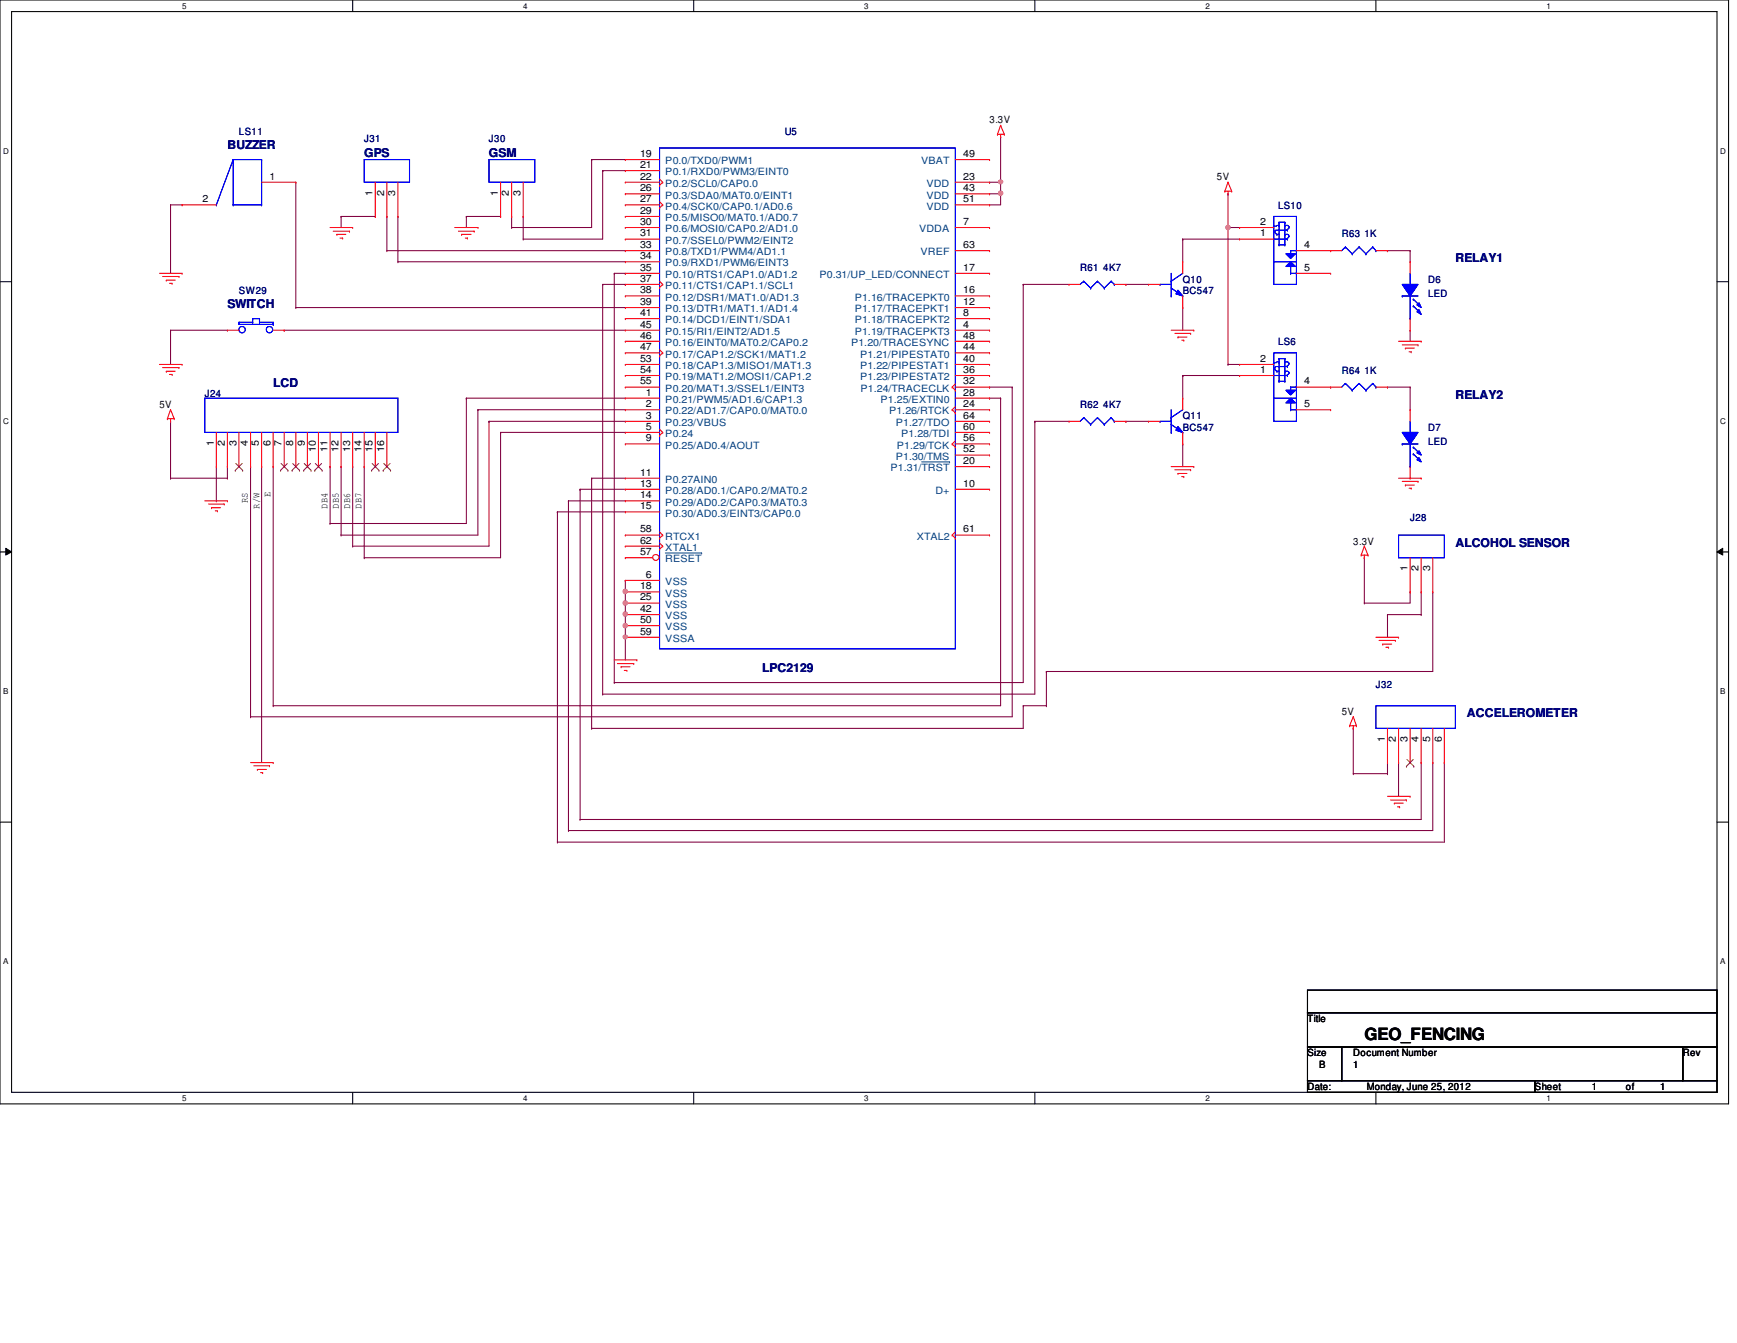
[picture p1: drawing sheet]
<svg xmlns="http://www.w3.org/2000/svg" width="279mm" height="216mm" viewBox="0 0 279 216" stroke-linecap="round" stroke-linejoin="round" font-family="sans-serif">
<path d="M0 0h278v177.5h-278zM1.9 1.9h274.3v173.7h-274.3z" fill="none" stroke="#000" stroke-width=".17"/>
<g fill="#fff">
<path d="M29.3 .3h.7v1.4h-.7z"/>
<path d="M29.3 175.9h.7v1.4h-.7z"/>
</g>
<path d="M56.7 0v1.9M56.7 175.6v1.9" fill="none" stroke="#000" stroke-width=".17"/>
<g fill="#fff">
<path d="M84.2 .3h.6v1.4h-.6z"/>
<path d="M84.2 175.9h.6v1.4h-.6z"/>
</g>
<path d="M111.6 0v1.9M111.6 175.6v1.9" fill="none" stroke="#000" stroke-width=".17"/>
<g fill="#fff">
<path d="M139 .3h.7v1.4h-.7z"/>
<path d="M139 175.9h.7v1.4h-.7z"/>
</g>
<path d="M166.5 0v1.9M166.5 175.6v1.9" fill="none" stroke="#000" stroke-width=".17"/>
<g fill="#fff">
<path d="M193.9 .3h.7v1.4h-.7z"/>
<path d="M193.9 175.9h.7v1.4h-.7z"/>
</g>
<path d="M221.3 0v1.9M221.3 175.6v1.9" fill="none" stroke="#000" stroke-width=".17"/>
<g fill="#fff">
<path d="M248.8 .3h.6v1.4h-.6z"/>
<path d="M248.8 175.9h.6v1.4h-.6z"/>
<path d="M.5 23.5h.9v1.5h-.9z"/>
<path d="M276.7 23.5h.9v1.5h-.9z"/>
<path d="M.5 67h.9v1.4h-.9z"/>
<path d="M276.7 67h.9v1.4h-.9z"/>
</g>
<path d="M0 45.3h1.9M276.2 45.3h1.8" fill="none" stroke="#000" stroke-width=".17"/>
<g fill="#fff">
<path d="M.5 110.4h.9v1.4h-.9z"/>
<path d="M276.7 110.4h.8v1.4h-.8z"/>
</g>
<path d="M0 88.7h1.9M276.2 88.7h1.8" fill="none" stroke="#000" stroke-width=".17"/>
<path d="M.9 88.1l1 .6-1 .5zM276.2 88.7l.9-.6v1.1z" fill="#000"/>
<path d="M.9 88.1l1 .6-1 .5zM276.2 88.7l.9-.6v1.1z" fill="none" stroke="#000" stroke-width=".16"/>
<g fill="#fff">
<path d="M.5 153.8h.8v1.5h-.8z"/>
<path d="M276.7 153.8h.8v1.5h-.8z"/>
</g>
<path d="M0 132.2h1.9M276.2 132.2h1.8" fill="none" stroke="#000" stroke-width=".17"/>
<g fill="none" stroke="#800040" stroke-width=".17">
<path d="M161 22h.1M161 22v7.3M190.2 38.4h.1M190.2 38.4v3.7M190.2 38.4h9.2M197.5 36.6h.1M197.5 31.2h.1M197.5 36.6h1.9M197.5 31.2v27.4M98.8 43.9h.1M98.8 43.9v65.8M164.6 45.7h.1"/>
<path d="M164.6 45.7v64h-65.8M181.1 45.7h.1M181.1 45.7h3.6M190.2 49.4h.1M190.2 49.4v3.7M197.5 58.6h.1M197.5 58.6h1.9M40.3 75h.1M40.3 75v40.2M42.1 75h.1M42.1 75v47.6M43.9 75h.1"/>
<path d="M43.9 75v38.5M53.1 75h.1M53.1 75v9.2M54.9 75h.1M54.9 75v11M56.7 75h.1M56.7 75v12.8M58.6 75h.1M58.6 75v14.7M80.5 69.5h.1M80.5 69.5v20.2M80.5 69.5h20.1"/>
<path d="M159.2 64h.1M159.2 64h1.8M161 64h.1M161 64v49.5h-117.1M166.5 67.7h.1M166.5 67.7v43.9h-69.6M181.1 67.7h.1M181.1 67.7h3.6M190.2 71.4h.1M190.2 60.4h.1M190.2 71.4v3.6M190.2 60.4h9.2"/>
<path d="M100.6 93.3h.1M100.6 93.3v1.9M40.3 115.2h.1M40.3 115.2h122.5M43.9 113.5h.1M96.9 111.6h.1M98.8 109.7h.1"/>
</g>
<circle cx="197.5" cy="36.6" r=".35" fill="#f0f"/>
<circle cx="197.5" cy="36.6" r=".35" fill="none" stroke="#f0f" stroke-width=".17"/>
<path d="M100.6 102.4h.1M100.6 102.4v3.7" fill="none" stroke="#800040" stroke-width=".17"/>
<circle cx="100.6" cy="102.4" r=".33" fill="#f0f"/>
<circle cx="100.6" cy="102.4" r=".33" fill="none" stroke="#f0f" stroke-width=".17"/>
<path d="M100.6 98.8h.1M100.6 98.8v1.8" fill="none" stroke="#800040" stroke-width=".17"/>
<circle cx="100.6" cy="98.7" r=".35" fill="#f0f"/>
<circle cx="100.6" cy="98.7" r=".35" fill="none" stroke="#f0f" stroke-width=".17"/>
<path d="M100.6 96.9h.1M100.6 96.9v1.9" fill="none" stroke="#800040" stroke-width=".17"/>
<circle cx="100.6" cy="96.9" r=".35" fill="#f0f"/>
<circle cx="100.6" cy="96.9" r=".35" fill="none" stroke="#f0f" stroke-width=".17"/>
<g fill="none" stroke="#800040" stroke-width=".17">
<path d="M75 64h.1M75 64h25.6M75 64v20.2h-21.9M76.9 65.9h.1M76.9 65.9v20.1M76.9 65.9h23.7M78.7 67.7h.1M78.7 67.7h21.9M78.7 67.7v20.1h-22M162.8 62.2h.1M162.8 62.2v53M53.1 84.2h.1"/>
<path d="M56.7 87.8h.1M89.7 82.3h.1M89.7 82.3h10.9M100.6 100.6h.1M100.6 100.6v1.8"/>
</g>
<circle cx="100.6" cy="100.6" r=".35" fill="#f0f"/>
<circle cx="100.6" cy="100.6" r=".35" fill="none" stroke="#f0f" stroke-width=".17"/>
<path d="M54.9 86h.1M54.9 86h22M89.7 82.3h.1M89.7 82.3v53.1M100.6 95.2h.1M100.6 95.2v1.7M89.7 135.4h.1M89.7 135.4h142.6" fill="none" stroke="#800040" stroke-width=".17"/>
<circle cx="100.6" cy="95.1" r=".35" fill="#f0f"/>
<circle cx="100.6" cy="95.1" r=".35" fill="none" stroke="#f0f" stroke-width=".17"/>
<path d="M159.2 32.9h.1M161 31.2h.1M161 31.2v1.7h-1.8" fill="none" stroke="#800040" stroke-width=".17"/>
<circle cx="160.9" cy="31.1" r=".35" fill="#f0f"/>
<circle cx="160.9" cy="31.1" r=".35" fill="none" stroke="#f0f" stroke-width=".17"/>
<path d="M159.2 29.3h.1M159.2 29.3h1.8" fill="none" stroke="#800040" stroke-width=".17"/>
<circle cx="161" cy="29.2" r=".33" fill="#f0f"/>
<circle cx="161" cy="29.2" r=".33" fill="none" stroke="#f0f" stroke-width=".17"/>
<g fill="none" stroke="#800040" stroke-width=".17">
<path d="M27.4 32.9h.1M27.4 32.9v11M27.4 32.9h1.9M47.6 29.3h.1M47.6 29.3v20.1M54.9 34.8h.1M54.9 34.8h5.5M54.9 34.8v1.8M60.4 34.8h.1M62.2 34.8h.1M62.2 34.8v5.5M64 34.8h.1"/>
<path d="M64 34.8v7.3M75 34.8h.1M75 34.8h5.5M75 34.8v1.8M80.5 34.8h.1M82.3 34.8h.1M82.3 36.6h.1M82.3 34.8v1.8M84.2 38.4h.1M84.2 34.8h.1M84.2 34.8v3.6M95.2 25.7h.1"/>
<path d="M95.2 25.7v10.9h-12.9M95.2 25.7h5.4M96.9 27.4h.1M96.9 27.4h3.7M96.9 27.4v11h-12.7M159.2 31.2h.1M161 29.3h.1M161 29.3v1.9h-1.8M27.4 53.1h.1M27.4 53.1h9.2M27.4 53.1v5.5M45.7 53.1h.1"/>
<path d="M45.7 53.1h54.9M47.6 49.4h.1M47.6 49.4h53M62.2 40.3h.1M62.2 40.3h38.4M64 42.1h.1M64 42.1h36.6M96.9 45.7h.1M96.9 45.7v65.9M96.9 45.7h3.7M98.8 43.9h1.8M100.6 43.9h.1"/>
<path d="M100.6 45.7h.1M164.6 45.7h.1M164.6 45.7h7.4M223.2 40.3h.1M223.2 40.3h3.6M226.8 40.3h.1M226.8 53.1h.1M226.8 40.3v1.8M226.8 53.1v1.8M27.4 76.9h.1M27.4 67.7h.1M27.4 76.9h9.2"/>
<path d="M27.4 67.7v9.2M34.8 75v5.5M36.6 76.9h.1M36.6 75v1.9M93.3 78.7h.1M93.3 78.7h7.3M93.3 78.7v53M95.2 76.9h.1M95.2 76.9h5.4M95.2 76.9v40.2M159.2 62.2h.1M159.2 62.2h3.6"/>
<path d="M166.5 67.7h.1M166.5 67.7h5.5M190.2 60.4h.1M190.2 60.4v3.6M223.2 62.2h.1M223.2 62.2h3.6M226.8 62.2h.1M226.8 62.2v3.7M34.8 80.5h.1M58.6 89.7h.1M58.6 89.7h21.9M91.4 80.5h.1"/>
<path d="M91.4 80.5h9.2M91.4 80.5v53M219.5 89.7h.1M219.5 96.9h.1M219.5 89.7v7.2M223.2 98.8h.1M223.2 98.8v3.6M223.2 98.8h5.4M226.8 95.2h.1M226.8 95.2v1.7h-7.3M228.6 95.2h.1M228.6 98.8h.1"/>
<path d="M228.6 95.2v3.6M230.5 95.2h.1M230.5 95.2v12.7h-62.2M95.2 117.1h.1M164.6 113.5h.1M164.6 113.5v3.6h-69.4M164.6 113.5h3.7M168.3 107.9h.1M168.3 113.5h.1M168.3 107.9v5.6M217.7 117.1h.1M217.7 117.1v7.3"/>
<path d="M91.4 133.5h.1M93.3 131.7h.1M217.7 124.4h.1M217.7 124.4h5.5M223.2 124.4h.1M223.2 122.6v1.8M225 122.6h.1M225 122.6v5.4M228.6 122.6h.1M228.6 122.6v9.1h-135.3M230.5 122.6h.1M230.5 122.6v10.9h-139.1"/>
<path d="M232.3 122.6h.1M232.3 122.6v12.8"/>
</g>
<g fill="none" stroke="#f00" stroke-width=".17">
<path d="M53.1 36.6h3.6M53.6 37.2h2.6M54.2 37.7h.1M54.2 37.7h1.4M54.7 38.3h.4M55.1 38.3h.1M56.2 37.2h.1M56.7 36.6h.1M73.2 36.6h3.7M73.7 37.2h2.6M74.3 37.7h.1M74.3 37.7h1.5"/>
<path d="M74.8 38.3h.4M75.2 38.3h.1M76.3 37.2h.1M76.9 36.6h.1M160.4 21.6h.1M160.4 21.6h1.1M161 22h.1M161 20.2h.1M161 21.6v.4M161 20.2l-.6 1.4M161 20.2l.5 1.4M161.5 21.6h.1"/>
<path d="M197 30.7h.1M197 30.7h1.1M197.5 31.2h.1M197.5 29.3h.1M197.5 30.7v.5M197.5 29.3l-.5 1.4M197.5 29.3l.6 1.4M198.1 30.7h.1M25.7 58.6h3.6M25.7 43.9h3.6M26.2 59.1h2.6M26.2 44.4h2.6"/>
<path d="M26.8 59.7h.1M26.8 45h.1M26.8 59.7h1.4M26.8 45h1.4M27.3 45.6h.4M27.7 45.6h.1M28.8 59.1h.1M28.8 44.4h.1M29.3 58.6h.1M29.3 43.9h.1M188.4 53.1h3.6M189 53.6h2.5"/>
<path d="M189.5 54.2h.1M189.5 54.2h1.4M190.1 54.7h.3M190.4 54.7h.1M191.5 53.6h.1M192 53.1h.1M225 54.9h3.6M225.6 55.5h2.5M226.1 56h.1M226.1 56h1.4M226.7 56.6h.3M227 56.6h.1"/>
<path d="M228.1 55.5h.1M228.6 54.9h.1M26.9 67.3h.1M26.9 67.3h1.1M27.3 60.2h.4M27.4 67.7h.1M27.4 65.9h.1M27.4 67.3v.4M27.4 65.9l-.5 1.4M27.4 65.9l.6 1.4M27.7 60.2h.1M28 67.3h.1"/>
<path d="M172 67.7h.1M172 67.7h1.7M179.2 67.7h1.9M181.1 67.7h.1M188.4 75h3.6M189 75.5h2.5M189.5 76.1h.1M189.5 76.1h1.4M190.1 76.6h.3M190.4 76.6h.1M191.5 75.5h.1M192 75h.1"/>
<path d="M225 76.9h3.6M225.6 77.4h2.5M226.1 78h.1M226.1 78h1.4M226.7 78.5h.3M227 78.5h.1M228.1 77.4h.1M228.6 76.9h.1M32.9 80.5h3.7M33.5 81h2.6M34 81.6h.1M34 81.6h1.5"/>
<path d="M34.6 82.1h.4M35 82.1h.1M36.1 81h.1M36.6 80.5h.1M218.9 89.2h.1M218.9 89.2h1.1M219.5 89.7h.1M219.5 87.8h.1M219.5 89.2v.5M219.5 87.8l-.6 1.4M219.5 87.8l.5 1.4M220 89.2h.1"/>
<path d="M98.8 106.1h3.6M99.3 106.7h2.6M99.9 107.2h.1M99.9 107.2h1.4M100.4 107.8h.4M100.8 107.8h.1M101.9 106.7h.1M102.4 106.1h.1M217.1 116.7h.1M217.1 116.7h1.1M217.7 117.1h.1M217.7 115.2h.1"/>
<path d="M217.7 116.7v.4M217.7 115.2l-.6 1.5M217.7 115.2l.5 1.5M218.2 116.7h.1M221.3 102.4h3.7M221.8 103h2.7M222.4 103.5h.1M222.4 103.5h1.5M222.9 104.1h.5M223.4 104.1h.1M224.5 103h.1M225 102.4h.1"/>
<path d="M40.3 122.6h3.6M40.8 123.1h2.5M41.4 123.7h.1M41.4 123.7h1.4M41.9 124.2h.3M42.2 124.2h.1M43.3 123.1h.1M43.9 122.6h.1M223.2 128h3.6M223.7 128.6h2.5M224.3 129.1h.1M224.3 129.1h1.4"/>
<path d="M224.8 129.7h.3M225.1 129.7h.1M226.2 128.6h.1M226.8 128h.1"/>
</g>
<path d="M210.3 159.2h65.9v3.6h-65.9zM210.3 162.8h65.9v5.5h-65.9zM210.3 168.3h5.5v5.4h-5.5zM210.3 173.7h36.6v1.9h-36.6zM215.8 168.3h54.9v5.4h-54.9zM246.9 173.7h29.3v1.9h-29.3zM270.7 168.3h5.5v5.4h-5.5z" fill="none" stroke="#000" stroke-width=".17"/>
<path d="M174.3 67.1h.1M174.3 67.1l-.6 .6M174.3 67.1l1.1 1.1M175.4 68.2h.1M176.5 67.1h.1M176.5 67.1l-1.1 1.1M176.5 67.1l1.1 1.1M177.6 68.2h.1M178.7 67.1h.1M178.7 67.1l-1.1 1.1M178.7 67.1l.5 .6M179.2 67.7h.1" fill="none" stroke="#00f" stroke-width=".17"/>
<path d="M206.8 62.7h1.6l-.8 .8z" fill="#00f"/>
<path d="M206.8 62.7h1.6l-.8 .8z" fill="none" stroke="#00f" stroke-width=".17"/>
<path d="M207.6 64l.8 .8h-1.6z" fill="#00f"/>
<g fill="none" stroke="#00f" stroke-width=".17">
<path d="M204.9 56.7h3.6v11h-3.6zM205.1 58.3l-.3 .2M205.3 58.9a.35 .35 0 0 0-.2 .4 .35 .35 0 0 0 .2 .3M205.4 59.7h.1M205.4 59.7h.3M205.4 58.9h1.7M205.5 58.2l-.3 .1M205.6 58.2h.1M205.7 57.7h.1M205.7 58.2h.1M205.7 57.7v3.6M205.7 57.7h1"/>
<path d="M206.7 57.7h.1M206.7 59.7h.1M206.7 58.2h.1M206.7 57.7v3.6M206.7 59.7h.4M206.7 58.2h.4M207 59.7l.3 .1a.34 .34 0 0 1-.3 .5M207 58.2l.3 .1a.43 .43 0 0 1-.3 .5M207.1 58.9h.1M204.9 64h3.6M204.9 60.4h2.2M205.7 61.3h.1"/>
<path d="M205.7 61.3h1M206.7 61.3h.1M207.1 60.4h.1M207.6 64l.8 .8h-1.6zM207.6 65.9h.1M207.6 62.2h.1M207.6 62.2v.5M207.6 64.8v1.1M207.6 65.9h.9M207.6 62.2h.9M208.5 64h.1M208.5 65.9h.1"/>
<path d="M208.5 62.2h.1"/>
</g>
<path d="M206.8 62.7h1.6l-.8 .8z" fill="#00f"/>
<path d="M206.8 62.7h1.6l-.8 .8z" fill="none" stroke="#00f" stroke-width=".17"/>
<path d="M207.6 64l.8 .8h-1.6z" fill="#00f"/>
<g fill="none" stroke="#00f" stroke-width=".17">
<path d="M204.9 56.7h3.6v11h-3.6zM205.1 58.3l-.3 .2M205.3 58.9a.35 .35 0 0 0-.2 .4 .35 .35 0 0 0 .2 .3M205.4 59.7h.1M205.4 59.7h.3M205.4 58.9h1.7M205.5 58.2l-.3 .1M205.6 58.2h.1M205.7 57.7h.1M205.7 58.2h.1M205.7 57.7v3.6M205.7 57.7h1"/>
<path d="M206.7 57.7h.1M206.7 59.7h.1M206.7 58.2h.1M206.7 57.7v3.6M206.7 59.7h.4M206.7 58.2h.4M207 59.7l.3 .1a.34 .34 0 0 1-.3 .5M207 58.2l.3 .1a.43 .43 0 0 1-.3 .5M207.1 58.9h.1M186.6 67.7h.1M186.6 67.7h1.8M188.4 67.1h.1"/>
<path d="M188.4 69.5h.1M188.4 68.2l1.8 1.3M188.4 65.9v3.6M190.2 69.5h.1M190.2 65.9l-1.8 1.2M204.9 64h3.6M204.9 60.4h2.2M205.7 61.3h.1M205.7 61.3h1M206.7 61.3h.1M207.1 60.4h.1M207.6 64l.8 .8h-1.6z"/>
<path d="M207.6 65.9h.1M207.6 62.2h.1M207.6 62.2v.5M207.6 64.8v1.1M207.6 65.9h.9M207.6 62.2h.9M208.5 64h.1M208.5 65.9h.1M208.5 62.2h.1"/>
</g>
<path d="M199.4 58.6h.1M199.4 58.6h5.5M199.4 60.4h.1M199.4 60.4h5.5M208.5 65.9h5.5M208.5 62.2h5.5M214 65.9h.1M214 62.2h.1" fill="none" stroke="#f00" stroke-width=".17"/>
<path d="M189.5 68.6l.7 .9-1.1-.3z" fill="#00f"/>
<path d="M186.6 67.7h.1M186.6 67.7h1.8M188.4 67.1h.1M188.4 69.5h.1M188.4 68.2l1.8 1.3M188.4 65.9v3.6M189.5 68.6l.7 .9-1.1-.3zM190.2 69.5h.1M190.2 65.9l-1.8 1.2" fill="none" stroke="#00f" stroke-width=".17"/>
<path d="M189.5 68.6l.7 .9-1.1-.3z" fill="#00f"/>
<g fill="none" stroke="#00f" stroke-width=".17">
<path d="M174.3 45.2h.1M174.3 45.2l-.6 .5M174.3 45.2l1.1 1.1M175.4 46.3h.1M176.5 45.2h.1M176.5 45.2l-1.1 1.1M176.5 45.2l1.1 1.1M177.6 46.3h.1M178.7 45.2h.1M178.7 45.2l-1.1 1.1M178.7 45.2l.5 .5M179.2 45.7h.1"/>
<path d="M186.6 45.7h.1M186.6 45.7h1.8M188.4 45.2h.1M188.4 47.6h.1M188.4 46.3l1.8 1.3M188.4 43.9v3.7M190.2 47.6h.1M190.2 43.9l-1.8 1.3M189.5 68.6l.7 .9-1.1-.3z"/>
</g>
<path d="M172 45.7h.1M172 45.7h1.7M179.2 45.7h1.9M181.1 45.7h.1M184.7 67.7h.1M184.7 67.7h1.9M190.2 64h.1M190.2 71.4h.1M190.2 64v1.9M190.2 69.5v1.9" fill="none" stroke="#f00" stroke-width=".17"/>
<path d="M189.5 46.7l.7 .9-1.1-.4z" fill="#00f"/>
<path d="M186.6 45.7h.1M186.6 45.7h1.8M188.4 45.2h.1M188.4 47.6h.1M188.4 46.3l1.8 1.3M188.4 43.9v3.7M189.5 46.7l.7 .9-1.1-.4zM190.2 47.6h.1M190.2 43.9l-1.8 1.3" fill="none" stroke="#00f" stroke-width=".17"/>
<path d="M189.5 46.7l.7 .9-1.1-.4z" fill="#00f"/>
<g fill="none" stroke="#00f" stroke-width=".17">
<path d="M78.7 25.7h7.3v3.6h-7.3zM216.4 39.7h.1M216.4 39.7l-.6 .6M216.4 39.7l1.1 1.1M218.6 39.7h.1M218.6 39.7l-1.1 1.1M218.6 39.7l1.1 1.1M220.8 39.7h.1M220.8 39.7l-1.1 1.1M220.8 39.7l.5 .6M189.5 46.7l.7 .9-1.1-.4zM217.5 40.8h.1"/>
<path d="M219.7 40.8h.1M221.3 40.3h.1M32.9 64h31.1v5.5h-31.1zM216.4 61.6h.1M216.4 61.6l-.6 .6M216.4 61.6l1.1 1.1M217.5 62.7h.1M218.6 61.6h.1M218.6 61.6l-1.1 1.1M218.6 61.6l1.1 1.1M219.7 62.7h.1M220.8 61.6h.1"/>
<path d="M220.8 61.6l-1.1 1.1M220.8 61.6l.5 .6M221.3 62.2h.1"/>
</g>
<g fill="none" stroke="#f00" stroke-width=".17">
<path d="M80.5 34.8h.1M80.5 29.3v5.5M82.3 34.8h.1M82.3 29.3v5.5M84.2 34.8h.1M84.2 29.3v5.5M184.7 45.7h.1M184.7 45.7h1.9M190.2 42.1h.1M190.2 49.4h.1M190.2 42.1v1.8M190.2 47.6v1.8"/>
<path d="M214 40.3h.1M214 40.3h1.8M221.3 40.3h1.9M223.2 40.3h.1M34.8 75h.1M34.8 69.5v5.5M36.6 75h.1M36.6 69.5v5.5M38.4 75h.1M38.4 69.5v5.5M40.3 75h.1M40.3 69.5v5.5"/>
<path d="M42.1 75h.1M42.1 69.5v5.5M43.9 75h.1M43.9 69.5v5.5M45.7 75h.1M45.7 69.5v5.5M47.6 75h.1M47.6 69.5v5.5M49.4 75h.1M49.4 69.5v5.5M51.2 75h.1M51.2 69.5v5.5"/>
<path d="M53.1 75h.1M53.1 69.5v5.5M54.9 75h.1M54.9 69.5v5.5M56.7 75h.1M56.7 69.5v5.5M58.6 75h.1M58.6 69.5v5.5M60.4 75h.1M60.4 69.5v5.5M62.2 75h.1M62.2 69.5v5.5"/>
<path d="M214 62.2h.1M214 62.2h1.8M221.3 62.2h1.9M223.2 62.2h.1"/>
</g>
<g fill="none" stroke="#804000" stroke-width=".16">
<path d="M37.8 75.6h.1M37.9 74.5l1.1 1.1M38.9 74.5l-1.1 1.1M39 75.6h.1M45.1 75.6h.1M45.2 74.5l1.1 1.1M46.2 74.5l-1.1 1.1M46.3 75.6h.1M47 75.6h.1M47.1 74.5l1.1 1.1M48.1 74.5l-1.1 1.1M48.2 75.6h.1"/>
<path d="M48.9 75.6h.1M48.9 74.5l1.1 1.1M50 74.5l-1.1 1.1M50 75.6h.1M50.6 75.6h.1M50.7 74.5l1.1 1.1M51.7 74.5l-1.1 1.1M51.8 75.6h.1M59.8 75.6h.1M59.9 74.5l1.1 1.1M60.9 74.5l-1.1 1.1M61 75.6h.1"/>
<path d="M61.6 75.6h.1M61.7 74.5l1.1 1.1M62.7 74.5l-1.1 1.1M62.8 75.6h.1"/>
</g>
<path d="M206.8 40.8h1.6l-.8 .8z" fill="#00f"/>
<path d="M206.8 40.8h1.6l-.8 .8z" fill="none" stroke="#00f" stroke-width=".17"/>
<path d="M207.6 42.1l.8 .7h-1.6z" fill="#00f"/>
<g fill="none" stroke="#00f" stroke-width=".17">
<path d="M204.9 34.8h3.6v10.9h-3.6zM204.9 38.4h2.2M205.1 36.3l-.3 .2M205.3 37l-.2 .1a.34 .34 0 0 0 .2 .5M205.4 37.7h.1M205.4 37.7h.3M205.4 37h1.7M205.5 36.2l-.3 .2M205.6 36.2h.1M205.7 35.7h.1M205.7 39.4h.1M205.7 36.2h.1"/>
<path d="M205.7 35.7v3.7M205.7 35.7h1M205.7 39.4h1M206.7 35.7h.1M206.7 39.4h.1M206.7 37.7h.1M206.7 36.2h.1M206.7 35.7v3.7M206.7 37.7h.4M206.7 36.2h.4M207 37.7l.3 .1a.43 .43 0 0 1-.3 .6M207 36.2a.34 .34 0 0 1 .4 .4 .34 .34 0 0 1-.4 .3"/>
<path d="M207.1 38.4h.1M207.1 37h.1M204.9 42.1h3.6M207.6 42.1l.8 .7h-1.6zM207.6 43.9h.1M207.6 40.3h.1M207.6 40.3v.5M207.6 42.8v1.1M207.6 43.9h.9M207.6 40.3h.9M208.5 42.1h.1M208.5 43.9h.1"/>
<path d="M208.5 40.3h.1"/>
</g>
<path d="M206.8 40.8h1.6l-.8 .8z" fill="#00f"/>
<path d="M206.8 40.8h1.6l-.8 .8z" fill="none" stroke="#00f" stroke-width=".17"/>
<path d="M207.6 42.1l.8 .7h-1.6z" fill="#00f"/>
<g fill="none" stroke="#00f" stroke-width=".17">
<path d="M204.9 34.8h3.6v10.9h-3.6zM204.9 38.4h2.2M205.1 36.3l-.3 .2M205.3 37l-.2 .1a.34 .34 0 0 0 .2 .5M205.4 37.7h.1M205.4 37.7h.3M205.4 37h1.7M205.5 36.2l-.3 .2M205.6 36.2h.1M205.7 35.7h.1M205.7 39.4h.1M205.7 36.2h.1"/>
<path d="M205.7 35.7v3.7M205.7 35.7h1M205.7 39.4h1M206.7 35.7h.1M206.7 39.4h.1M206.7 37.7h.1M206.7 36.2h.1M206.7 35.7v3.7M206.7 37.7h.4M206.7 36.2h.4M207 37.7l.3 .1a.43 .43 0 0 1-.3 .6M207 36.2a.34 .34 0 0 1 .4 .4 .34 .34 0 0 1-.4 .3"/>
<path d="M207.1 38.4h.1M207.1 37h.1M204.9 42.1h3.6M207.6 42.1l.8 .7h-1.6zM207.6 43.9h.1M207.6 40.3h.1M207.6 40.3v.5M207.6 42.8v1.1M207.6 43.9h.9M207.6 40.3h.9M208.5 42.1h.1M208.5 43.9h.1"/>
<path d="M208.5 40.3h.1M225.6 47.6h.1M225.6 47.6h2.5M226.8 45.7h.1M226.8 51.2h.1M226.8 43.9v1.8M226.8 47.6v3.6"/>
</g>
<path d="M199.4 38.4h.1M199.4 36.6h.1M199.4 38.4h5.5M199.4 36.6h5.5M208.5 43.9h5.5M208.5 40.3h5.5M214 43.9h.1M214 40.3h.1" fill="none" stroke="#f00" stroke-width=".17"/>
<path d="M225.6 45.7h2.5l-1.3 1.9z" fill-rule="evenodd" fill="#00f"/>
<path d="M225.6 45.7h2.5l-1.3 1.9z" fill="none" stroke="#00f" stroke-width=".17"/>
<path d="M227.9 50.1l.4-.3 .3 .7z" fill-rule="evenodd" fill="#00f"/>
<path d="M227.9 50.1l.4-.3 .3 .7z" fill="none" stroke="#00f" stroke-width=".17"/>
<path d="M228.3 48.7l.3 .7-.7-.4z" fill-rule="evenodd" fill="#00f"/>
<path d="M225.6 47.6h.1M225.6 47.6h2.5M226.8 45.7h.1M226.8 51.2h.1M226.8 43.9v1.8M226.8 47.6v3.6M227.3 48.1h.1M227.3 49.2h.1M227.3 48.1l1.1 1.1M227.3 49.2l1.1 1.1M228.3 48.7l.3 .7-.7-.4z" fill="none" stroke="#00f" stroke-width=".17"/>
<path d="M225.6 45.7h2.5l-1.3 1.9z" fill-rule="evenodd" fill="#00f"/>
<path d="M225.6 45.7h2.5l-1.3 1.9z" fill="none" stroke="#00f" stroke-width=".17"/>
<path d="M227.9 50.1l.4-.3 .3 .7z" fill-rule="evenodd" fill="#00f"/>
<path d="M227.9 50.1l.4-.3 .3 .7z" fill="none" stroke="#00f" stroke-width=".17"/>
<path d="M228.3 48.7l.3 .7-.7-.4z" fill-rule="evenodd" fill="#00f"/>
<g fill="none" stroke="#00f" stroke-width=".17">
<path d="M34.8 32.9h.1M37.5 32.9h.1M37.5 25.7h.1M37.5 32.9h4.6M37.5 25.7v7.2M37.5 25.7h4.6M37.5 25.7l-2.7 7.2M42.1 32.9h.1M42.1 25.7h.1M42.1 25.7v7.2M58.6 25.7h7.3v3.6h-7.3zM227.3 48.1h.1"/>
<path d="M227.3 49.2h.1M227.3 48.1l1.1 1.1M227.3 49.2l1.1 1.1M228.3 48.7l.3 .7-.7-.4zM225.6 71.4h.1M225.6 71.4h2.5M226.8 69.5h.1M226.8 75h.1M226.8 67.7v1.8M226.8 71.4v3.6M225 86h7.3v3.7h-7.3zM221.3 113.5h12.8v3.6h-12.8z"/>
</g>
<g fill="none" stroke="#f00" stroke-width=".17">
<path d="M29.3 32.9h.1M29.3 32.9h5.5M42.1 29.3h5.5M47.6 29.3h.1M60.4 34.8h.1M60.4 29.3v5.5M62.2 34.8h.1M62.2 29.3v5.5M64 34.8h.1M64 29.3v5.5M226.8 42.1h.1M226.8 53.1h.1"/>
<path d="M226.8 42.1v1.8M226.8 51.2v1.9M226.8 95.2h.1M226.8 89.7v5.5M228.6 95.2h.1M228.6 89.7v5.5M230.5 95.2h.1M230.5 89.7v5.5M223.2 117.1v5.5M225 117.1v5.5M226.8 117.1v5.5M228.6 117.1v5.5"/>
<path d="M230.5 117.1v5.5M232.3 117.1v5.5M223.2 122.6h.1M225 122.6h.1M226.8 122.6h.1M228.6 122.6h.1M230.5 122.6h.1M232.3 122.6h.1"/>
</g>
<path d="M226.2 123.2h.1M226.3 122.1l1.1 1.1M227.3 122.1l-1.1 1.1M227.4 123.2h.1" fill="none" stroke="#804000" stroke-width=".16"/>
<path d="M225.6 69.5h2.5l-1.3 1.9z" fill-rule="evenodd" fill="#00f"/>
<path d="M225.6 69.5h2.5l-1.3 1.9z" fill="none" stroke="#00f" stroke-width=".17"/>
<path d="M227.9 73.9l.4-.3 .3 .7z" fill-rule="evenodd" fill="#00f"/>
<path d="M227.9 73.9l.4-.3 .3 .7z" fill="none" stroke="#00f" stroke-width=".17"/>
<path d="M228.3 72.5l.3 .7-.7-.4z" fill-rule="evenodd" fill="#00f"/>
<path d="M225.6 71.4h.1M225.6 71.4h2.5M226.8 69.5h.1M226.8 75h.1M226.8 67.7v1.8M226.8 71.4v3.6M227.3 71.9h.1M227.3 73h.1M227.3 71.9l1.1 1.1M227.3 73l1.1 1.1M228.3 72.5l.3 .7-.7-.4z" fill="none" stroke="#00f" stroke-width=".17"/>
<path d="M225.6 69.5h2.5l-1.3 1.9z" fill-rule="evenodd" fill="#00f"/>
<path d="M225.6 69.5h2.5l-1.3 1.9z" fill="none" stroke="#00f" stroke-width=".17"/>
<path d="M227.9 73.9l.4-.3 .3 .7z" fill-rule="evenodd" fill="#00f"/>
<path d="M227.9 73.9l.4-.3 .3 .7z" fill="none" stroke="#00f" stroke-width=".17"/>
<path d="M228.3 72.5l.3 .7-.7-.4z" fill-rule="evenodd" fill="#00f"/>
<g fill="none" stroke="#00f" stroke-width=".17">
<path d="M106.1 23.8h47.6v80.5h-47.6zM38.4 51.8h.1M38.4 51.8v.4h5.5M38.4 51.8h2.2M40.6 51.2h.1M40.6 51.8h.1M40.6 51.2h1.1M40.6 51.2v.6M41.7 51.8h.1M41.7 51.2h.1M41.7 51.8h2.2M41.7 51.2v.6"/>
<path d="M43.9 52.2h.1M43.9 51.8h.1M43.9 51.8v.4M227.3 71.9h.1M227.3 73h.1M227.3 71.9l1.1 1.1M227.3 73l1.1 1.1M228.3 72.5l.3 .7-.7-.4z"/>
<circle cx="38.9" cy="53" r=".52"/>
<circle cx="43.3" cy="53" r=".52"/>
</g>
<g fill="none" stroke="#f00" stroke-width=".17">
<path d="M36.6 53.1h.1M36.6 53.1h1.8M43.9 53.1h1.8M45.7 53.1h.1M226.8 65.9h.1M226.8 76.9h.1M226.8 65.9v1.8M226.8 75v1.9M100.6 86h.1M100.6 93.3h.1M100.6 95.2h.1M100.6 96.9h.1"/>
<path d="M100.6 98.8h.1M100.6 86h5.5M100.6 93.3h5.5M100.6 95.2h5.5M100.6 96.9h5.5M100.6 98.8h5.5M106.1 86.5h.1M106.1 85.5l.5 .5M106.6 86h.1M106.6 86l-.5 .5M100.6 100.6h.1M100.6 100.6h5.5"/>
</g>
<circle cx="105.5" cy="89.6" r=".5" fill="#fff"/>
<g fill="none" stroke="#f00" stroke-width=".17">
<path d="M100.6 25.7h.1M100.6 27.4h.1M100.6 29.3h.1M100.6 31.2h.1M100.6 32.9h.1M100.6 34.8h.1M100.6 36.6h.1M100.6 38.4h.1M100.6 36.6h5.5M100.6 29.3h5.5M100.6 31.2h5.5M100.6 25.7h5.5"/>
<path d="M100.6 32.9h5.5M100.6 27.4h5.5M100.6 34.8h5.5M100.6 38.4h5.5M106.1 29.8h.1M106.1 33.4h.1M106.1 28.8l.5 .5M106.1 32.4l.5 .5M106.6 29.3h.1M106.6 32.9h.1M106.6 29.3l-.5 .5M106.6 32.9l-.5 .5"/>
<path d="M153.7 36.6h5.5M153.7 29.3h5.5M153.7 31.2h5.5M153.7 25.7h5.5M153.7 32.9h5.5M159.2 36.6h.1M159.2 29.3h.1M159.2 31.2h.1M159.2 25.7h.1M159.2 32.9h.1M100.6 40.3h.1M100.6 42.1h.1"/>
<path d="M100.6 43.9h.1M100.6 45.7h.1M100.6 47.6h.1M100.6 49.4h.1M100.6 51.2h.1M100.6 53.1h.1M100.6 54.9h.1M100.6 56.7h.1M100.6 58.6h.1M100.6 53.1h5.5M100.6 51.2h5.5M100.6 49.4h5.5"/>
<path d="M100.6 47.6h5.5M100.6 43.9h5.5M100.6 58.6h5.5M100.6 56.7h5.5M100.6 54.9h5.5M100.6 40.3h5.5M100.6 42.1h5.5M100.6 45.7h5.5M106.1 46.2h.1M106.1 57.2h.1M106.1 45.2l.5 .5M106.1 56.2l.5 .5"/>
<path d="M106.6 45.7h.1M106.6 56.7h.1M106.6 45.7l-.5 .5M106.6 56.7l-.5 .5M153.7 53.1h5.5M153.7 51.2h5.5M153.7 49.4h5.5M153.7 47.6h5.5M153.7 43.9h5.5M153.7 58.6h5.5M153.7 56.7h5.5M153.7 54.9h5.5"/>
<path d="M153.7 40.3h5.5M159.2 53.1h.1M159.2 51.2h.1M159.2 49.4h.1M159.2 47.6h.1M159.2 43.9h.1M159.2 58.6h.1M159.2 56.7h.1M159.2 54.9h.1M159.2 40.3h.1M100.6 65.9h.1M100.6 71.4h.1"/>
<path d="M100.6 76.9h.1M100.6 67.7h.1M100.6 69.5h.1M100.6 60.4h.1M100.6 62.2h.1M100.6 64h.1M100.6 78.7h.1M100.6 65.9h5.5M100.6 71.4h5.5M100.6 78.7h5.5M100.6 76.9h5.5M100.6 64h5.5"/>
<path d="M100.6 62.2h5.5M100.6 60.4h5.5M100.6 67.7h5.5M100.6 69.5h5.5M106.1 70h.1M106.1 69l.5 .5M106.6 69.5h.1M106.6 69.5l-.5 .5M153.2 65.9h.1M153.2 62.2h.1M153.2 71.4h.1M153.2 65.9l.5 .5"/>
<path d="M153.2 62.2l.5 .5M153.2 71.4l.5 .5M153.7 66.4h.1M153.7 62.7h.1M153.7 71.9h.1M153.7 65.9h5.5M153.7 71.4h5.5M153.7 78.7h5.5M153.7 75h5.5M153.7 65.4l-.5 .5M153.7 64h5.5M153.7 61.7l-.5 .5"/>
<path d="M153.7 62.2h5.5M153.7 60.4h5.5M153.7 73.2h5.5M153.7 70.9l-.5 .5M153.7 67.7h5.5M153.7 69.5h5.5M159.2 78.7h.1M159.2 75h.1M159.2 65.9h.1M159.2 64h.1M159.2 62.2h.1M159.2 60.4h.1"/>
<path d="M159.2 73.2h.1M159.2 71.4h.1M159.2 69.5h.1M159.2 67.7h.1M100.6 89.7h.1M100.6 87.8h.1M100.6 80.5h.1M100.6 82.3h.1M100.6 89.7h4.4M100.6 87.8h5.5M100.6 80.5h5.5M100.6 82.3h5.5"/>
<path d="M106.1 88.3h.1M106.1 87.3l.5 .5M106.6 87.8h.1M106.6 87.8l-.5 .5M153.2 86h.1M153.2 86l.5 .5M153.7 86.5h.1M153.7 85.5l-.5 .5M153.7 86h5.5M159.2 86h.1M100.6 102.4h.1M100.6 102.4h5.5"/>
<circle cx="105.5" cy="89.6" r=".5"/>
</g>
<path d="M148.3 74.3h4.4M152.7 74.3h.1M107 88.9h5.9M112.9 88.9h.1" fill="none" stroke="#004080" stroke-width=".16"/>
<circle cx="197.5" cy="36.6" r=".35" fill="#f0f"/>
<circle cx="197.5" cy="36.6" r=".35" fill="none" stroke="#f0f" stroke-width=".17"/>
<circle cx="100.6" cy="102.4" r=".33" fill="#f0f"/>
<circle cx="100.6" cy="102.4" r=".33" fill="none" stroke="#f0f" stroke-width=".17"/>
<circle cx="100.6" cy="98.7" r=".35" fill="#f0f"/>
<circle cx="100.6" cy="98.7" r=".35" fill="none" stroke="#f0f" stroke-width=".17"/>
<circle cx="100.6" cy="96.9" r=".35" fill="#f0f"/>
<circle cx="100.6" cy="96.9" r=".35" fill="none" stroke="#f0f" stroke-width=".17"/>
<circle cx="100.6" cy="100.6" r=".35" fill="#f0f"/>
<circle cx="100.6" cy="100.6" r=".35" fill="none" stroke="#f0f" stroke-width=".17"/>
<circle cx="100.6" cy="95.1" r=".35" fill="#f0f"/>
<circle cx="100.6" cy="95.1" r=".35" fill="none" stroke="#f0f" stroke-width=".17"/>
<circle cx="160.9" cy="31.1" r=".35" fill="#f0f"/>
<circle cx="160.9" cy="31.1" r=".35" fill="none" stroke="#f0f" stroke-width=".17"/>
<circle cx="161" cy="29.2" r=".33" fill="#f0f"/>
<circle cx="161" cy="29.2" r=".33" fill="none" stroke="#f0f" stroke-width=".17"/>
<text font-size="2.7" x="219.5" y="167.1">GEO_FENCING</text>
<g font-size="1.9" fill="#000080">
<text x="36.6" y="23.9">BUZZER</text>
<text x="58.6" y="25.3">GPS</text>
<text x="78.7" y="25.3">GSM</text>
<text x="234.1" y="42.2">RELAY1</text>
<text x="36.6" y="49.4">SWITCH</text>
<text x="43.9" y="62.2">LCD</text>
<text x="234.1" y="64.1">RELAY2</text>
<text x="234.1" y="87.9">ALCOHOL SENSOR</text>
<text x="122.6" y="108">LPC2129</text>
<text x="236" y="115.3">ACCELEROMETER</text>
</g>
<g font-size="1.6" fill="#000080">
<text x="38.4" y="21.7">LS11</text>
<text x="58.6" y="22.8">J31</text>
<text x="78.7" y="22.8">J30</text>
<text x="126.2" y="21.7">U5</text>
<text x="205.6" y="33.5">LS10</text>
<text x="215.8" y="38.1">R63 1K</text>
<text x="38.4" y="47.2">SW29</text>
<text x="173.7" y="43.6">R61 4K7</text>
<text x="190.2" y="45.5">Q10</text>
<text x="190.2" y="47.2">BC547</text>
<text x="229.7" y="45.5">D6</text>
<text x="229.7" y="47.7">LED</text>
<text x="205.6" y="55.5">LS6</text>
<text x="32.9" y="63.8">J24</text>
<text x="173.7" y="65.5">R62 4K7</text>
<text x="215.8" y="60.1">R64 1K</text>
<text x="190.2" y="67.4">Q11</text>
<text x="190.2" y="69.3">BC547</text>
<text x="229.7" y="69.3">D7</text>
<text x="229.7" y="71.5">LED</text>
<text x="226.8" y="83.8">J28</text>
<text x="221.3" y="110.6">J32</text>
</g>
<g font-size="1.6">
<text x="159.2" y="19.8">3.3V</text>
<text x="43.3" y="28.9">1</text>
<text x="103" y="25.2">19</text>
<text x="103" y="27">21</text>
<text x="103" y="28.9">22</text>
<text x="154.9" y="28.9">23</text>
<text x="154.9" y="25.2">49</text>
<text x="195.7" y="29">5V</text>
<text x="32.6" y="32.5">2</text>
<text x="59.9" y="31.5" transform="rotate(-90 59.9 31.5)">1</text>
<text x="61.8" y="31.5" transform="rotate(-90 61.8 31.5)">2</text>
<text x="63.6" y="31.5" transform="rotate(-90 63.6 31.5)">3</text>
<text x="80.1" y="31.5" transform="rotate(-90 80.1 31.5)">1</text>
<text x="81.9" y="31.5" transform="rotate(-90 81.9 31.5)">2</text>
<text x="83.7" y="31.5" transform="rotate(-90 83.7 31.5)">3</text>
<text x="103" y="30.7">26</text>
<text x="103" y="32.5">27</text>
<text x="103" y="34.4">29</text>
<text x="154.9" y="30.7">43</text>
<text x="154.9" y="32.5">51</text>
<text x="103" y="36.2">30</text>
<text x="103" y="38">31</text>
<text x="103" y="39.9">33</text>
<text x="103" y="41.7">34</text>
<text x="154.9" y="36.2">7</text>
<text x="154.9" y="39.9">63</text>
<text x="202.7" y="38">1</text>
<text x="202.7" y="36.2">2</text>
<text x="209.8" y="39.9">4</text>
<text x="103" y="43.5">35</text>
<text x="103" y="45.3">37</text>
<text x="103" y="47.2">38</text>
<text x="154.9" y="47.2">16</text>
<text x="154.9" y="43.5">17</text>
<text x="209.8" y="43.5">5</text>
<text x="103" y="49">39</text>
<text x="103" y="50.8">41</text>
<text x="103" y="52.7">45</text>
<text x="154.9" y="52.7">4</text>
<text x="154.9" y="50.8">8</text>
<text x="154.9" y="49">12</text>
<text x="103" y="54.4">46</text>
<text x="103" y="56.3">47</text>
<text x="103" y="58.2">53</text>
<text x="103" y="59.9">54</text>
<text x="154.9" y="59.9">36</text>
<text x="154.9" y="58.2">40</text>
<text x="154.9" y="56.3">44</text>
<text x="154.9" y="54.4">48</text>
<text x="202.7" y="59.9">1</text>
<text x="202.7" y="58.2">2</text>
<text x="25.7" y="65.5">5V</text>
<text x="103" y="61.8">55</text>
<text x="103.9" y="65.4">2</text>
<text x="103.9" y="63.6">1</text>
<text x="154.9" y="65.4">24</text>
<text x="154.9" y="63.6">28</text>
<text x="154.9" y="61.8">32</text>
<text x="209.8" y="65.4">5</text>
<text x="209.8" y="61.8">4</text>
<text x="34.4" y="71.7" transform="rotate(-90 34.4 71.7)">1</text>
<text x="36.2" y="71.7" transform="rotate(-90 36.2 71.7)">2</text>
<text x="38" y="71.7" transform="rotate(-90 38 71.7)">3</text>
<text x="39.9" y="71.7" transform="rotate(-90 39.9 71.7)">4</text>
<text x="41.7" y="71.7" transform="rotate(-90 41.7 71.7)">5</text>
<text x="43.5" y="71.7" transform="rotate(-90 43.5 71.7)">6</text>
<text x="45.3" y="71.7" transform="rotate(-90 45.3 71.7)">7</text>
<text x="47.2" y="71.7" transform="rotate(-90 47.2 71.7)">8</text>
<text x="49" y="71.7" transform="rotate(-90 49 71.7)">9</text>
<text x="103.9" y="71">9</text>
<text x="103.9" y="67.3">3</text>
<text x="103.9" y="69.1">5</text>
<text x="154.9" y="71">56</text>
<text x="154.9" y="69.1">60</text>
<text x="154.9" y="67.3">64</text>
<text x="50.8" y="72.6" transform="rotate(-90 50.8 72.6)">10</text>
<text x="52.7" y="72.6" transform="rotate(-90 52.7 72.6)">11</text>
<text x="54.4" y="72.6" transform="rotate(-90 54.4 72.6)">12</text>
<text x="56.3" y="72.6" transform="rotate(-90 56.3 72.6)">13</text>
<text x="58.2" y="72.6" transform="rotate(-90 58.2 72.6)">14</text>
<text x="59.9" y="72.6" transform="rotate(-90 59.9 72.6)">15</text>
<text x="61.8" y="72.6" transform="rotate(-90 61.8 72.6)">16</text>
<text x="103" y="76.5">11</text>
<text x="154.9" y="74.6">20</text>
<text x="154.9" y="72.7">52</text>
<text x="39.9" y="80.9" transform="rotate(-90 39.9 80.9)">RS</text>
<text x="41.7" y="81.8" transform="rotate(-90 41.7 81.8)">R/W</text>
<text x="43.5" y="79.9" transform="rotate(-90 43.5 79.9)">E</text>
<text x="52.7" y="81.8" transform="rotate(-90 52.7 81.8)">DB4</text>
<text x="54.5" y="81.8" transform="rotate(-90 54.5 81.8)">DB5</text>
<text x="56.3" y="81.8" transform="rotate(-90 56.3 81.8)">DB6</text>
<text x="58.2" y="81.8" transform="rotate(-90 58.2 81.8)">DB7</text>
<text x="103" y="78.2">13</text>
<text x="103" y="80.1">14</text>
<text x="103" y="81.9">15</text>
<text x="154.9" y="78.2">10</text>
<text x="103" y="85.6">58</text>
<text x="103" y="89.2">57</text>
<text x="103" y="87.4">62</text>
<text x="154.9" y="85.6">61</text>
<text x="217.7" y="87.5">3.3V</text>
<text x="103" y="94.7">18</text>
<text x="103.9" y="92.9">6</text>
<text x="226.4" y="91.9" transform="rotate(-90 226.4 91.9)">1</text>
<text x="228.2" y="91.9" transform="rotate(-90 228.2 91.9)">2</text>
<text x="230" y="91.9" transform="rotate(-90 230 91.9)">3</text>
<text x="103" y="96.5">25</text>
<text x="103" y="98.4">42</text>
<text x="103" y="100.2">50</text>
<text x="103" y="102">59</text>
<text x="215.8" y="115">5V</text>
<text x="222.8" y="119.3" transform="rotate(-90 222.8 119.3)">1</text>
<text x="224.5" y="119.3" transform="rotate(-90 224.5 119.3)">2</text>
<text x="226.4" y="119.3" transform="rotate(-90 226.4 119.3)">3</text>
<text x="228.2" y="119.3" transform="rotate(-90 228.2 119.3)">4</text>
<text x="230" y="119.3" transform="rotate(-90 230 119.3)">5</text>
<text x="231.9" y="119.3" transform="rotate(-90 231.9 119.3)">6</text>
<text x="210.3" y="164.3">Title</text>
<text x="210.3" y="169.8">Size</text>
<text x="212.2" y="171.6">B</text>
<text x="217.7" y="169.8">Document Number</text>
<text x="217.7" y="171.6">1</text>
<text x="270.7" y="169.8">Rev</text>
<text x="210.3" y="175.3">Date:</text>
<text x="219.9" y="175.3">Monday, June 25, 2012</text>
<text x="246.9" y="175.3">Sheet</text>
<text x="256" y="175.3">1</text>
<text x="261.5" y="175.3">of</text>
<text x="267" y="175.3">1</text>
</g>
<g font-size="1.6" fill="#004080">
<text x="107" y="26.4">P0.0/TXD0/PWM1</text>
<text x="107" y="28.2">P0.1/RXD0/PWM3/EINT0</text>
<text x="148.2" y="26.4">VBAT</text>
<text x="107" y="30.1">P0.2/SCL0/CAP0.0</text>
<text x="107" y="31.9">P0.3/SDA0/MAT0.0/EINT1</text>
<text x="107" y="33.7">P0.4/SCK0/CAP0.1/AD0.6</text>
<text x="107" y="35.6">P0.5/MISO0/MAT0.1/AD0.7</text>
<text x="149" y="30.1">VDD</text>
<text x="149" y="31.9">VDD</text>
<text x="149" y="33.7">VDD</text>
<text x="107" y="37.3">P0.6/MOSI0/CAP0.2/AD1.0</text>
<text x="107" y="39.2">P0.7/SSEL0/PWM2/EINT2</text>
<text x="107" y="41.1">P0.8/TXD1/PWM4/AD1.1</text>
<text x="147.8" y="37.3">VDDA</text>
<text x="148.1" y="41.1">VREF</text>
<text x="107" y="42.8">P0.9/RXD1/PWM6/EINT3</text>
<text x="107" y="44.7">P0.10/RTS1/CAP1.0/AD1.2</text>
<text x="107" y="46.5">P0.11/CTS1/CAP1.1/SCL1</text>
<text x="131.8" y="44.7">P0.31/UP_LED/CONNECT</text>
<text x="107" y="48.3">P0.12/DSR1/MAT1.0/AD1.3</text>
<text x="107" y="50.2">P0.13/DTR1/MAT1.1/AD1.4</text>
<text x="107" y="52">P0.14/DCD1/EINT1/SDA1</text>
<text x="107" y="53.8">P0.15/RI1/EINT2/AD1.5</text>
<text x="137.5" y="53.8">P1.19/TRACEPKT3</text>
<text x="137.5" y="52">P1.18/TRACEPKT2</text>
<text x="137.5" y="50.2">P1.17/TRACEPKT1</text>
<text x="137.5" y="48.3">P1.16/TRACEPKT0</text>
<text x="107" y="55.6">P0.16/EINT0/MAT0.2/CAP0.2</text>
<text x="107" y="57.5">P0.17/CAP1.2/SCK1/MAT1.2</text>
<text x="107" y="59.4">P0.18/CAP1.3/MISO1/MAT1.3</text>
<text x="136.9" y="55.6">P1.20/TRACESYNC</text>
<text x="138.3" y="59.4">P1.22/PIPESTAT1</text>
<text x="138.3" y="57.5">P1.21/PIPESTAT0</text>
<text x="107" y="61.1">P0.19/MAT1.2/MOSI1/CAP1.2</text>
<text x="107" y="63">P0.20/MAT1.3/SSEL1/EINT3</text>
<text x="107" y="64.8">P0.21/PWM5/AD1.6/CAP1.3</text>
<text x="138.3" y="61.1">P1.23/PIPESTAT2</text>
<text x="138.4" y="63">P1.24/TRACECLK</text>
<text x="141.6" y="64.8">P1.25/EXTIN0</text>
<text x="107" y="66.6">P0.22/AD1.7/CAP0.0/MAT0.0</text>
<text x="107" y="68.5">P0.23/VBUS</text>
<text x="107" y="70.3">P0.24</text>
<text x="143" y="66.6">P1.26/RTCK</text>
<text x="144.1" y="68.5">P1.27/TDO</text>
<text x="144.9" y="70.3">P1.28/TDI</text>
<text x="107" y="72.1">P0.25/AD0.4/AOUT</text>
<text x="107" y="77.6">P0.27AIN0</text>
<text x="143.3" y="75.8">P1.31/TRST</text>
<text x="144.1" y="73.9">P1.30/TMS</text>
<text x="144.3" y="72.1">P1.29/TCK</text>
<text x="107" y="79.4">P0.28/AD0.1/CAP0.2/MAT0.2</text>
<text x="107" y="81.3">P0.29/AD0.2/CAP0.3/MAT0.3</text>
<text x="107" y="83.1">P0.30/AD0.3/EINT3/CAP0.0</text>
<text x="150.5" y="79.4">D+</text>
<text x="107" y="86.8">RTCX1</text>
<text x="107" y="88.6">XTAL1</text>
<text x="147.5" y="86.8">XTAL2</text>
<text x="107" y="94.1">VSS</text>
<text x="107" y="95.9">VSS</text>
<text x="107" y="90.4">RESET</text>
<text x="107" y="97.7">VSS</text>
<text x="107" y="99.6">VSS</text>
<text x="107" y="101.3">VSS</text>
<text x="107" y="103.2">VSSA</text>
</g>
<g font-size="1.3">
<text x="29.3" y="1.4">5</text>
<text x="84.2" y="1.4">4</text>
<text x="139" y="1.4">3</text>
<text x="193.9" y="1.4">2</text>
<text x="248.8" y="1.4">1</text>
<text x=".5" y="24.7">D</text>
<text x="276.7" y="24.7">D</text>
<text x=".5" y="68.2">C</text>
<text x="276.7" y="68.2">C</text>
<text x=".5" y="111.6">B</text>
<text x="276.7" y="111.6">B</text>
<text x=".5" y="155">A</text>
<text x="276.7" y="155">A</text>
<text x="29.3" y="177">5</text>
<text x="84.2" y="177">4</text>
<text x="139" y="177">3</text>
<text x="193.9" y="177">2</text>
<text x="248.8" y="177">1</text>
</g>
</svg>
